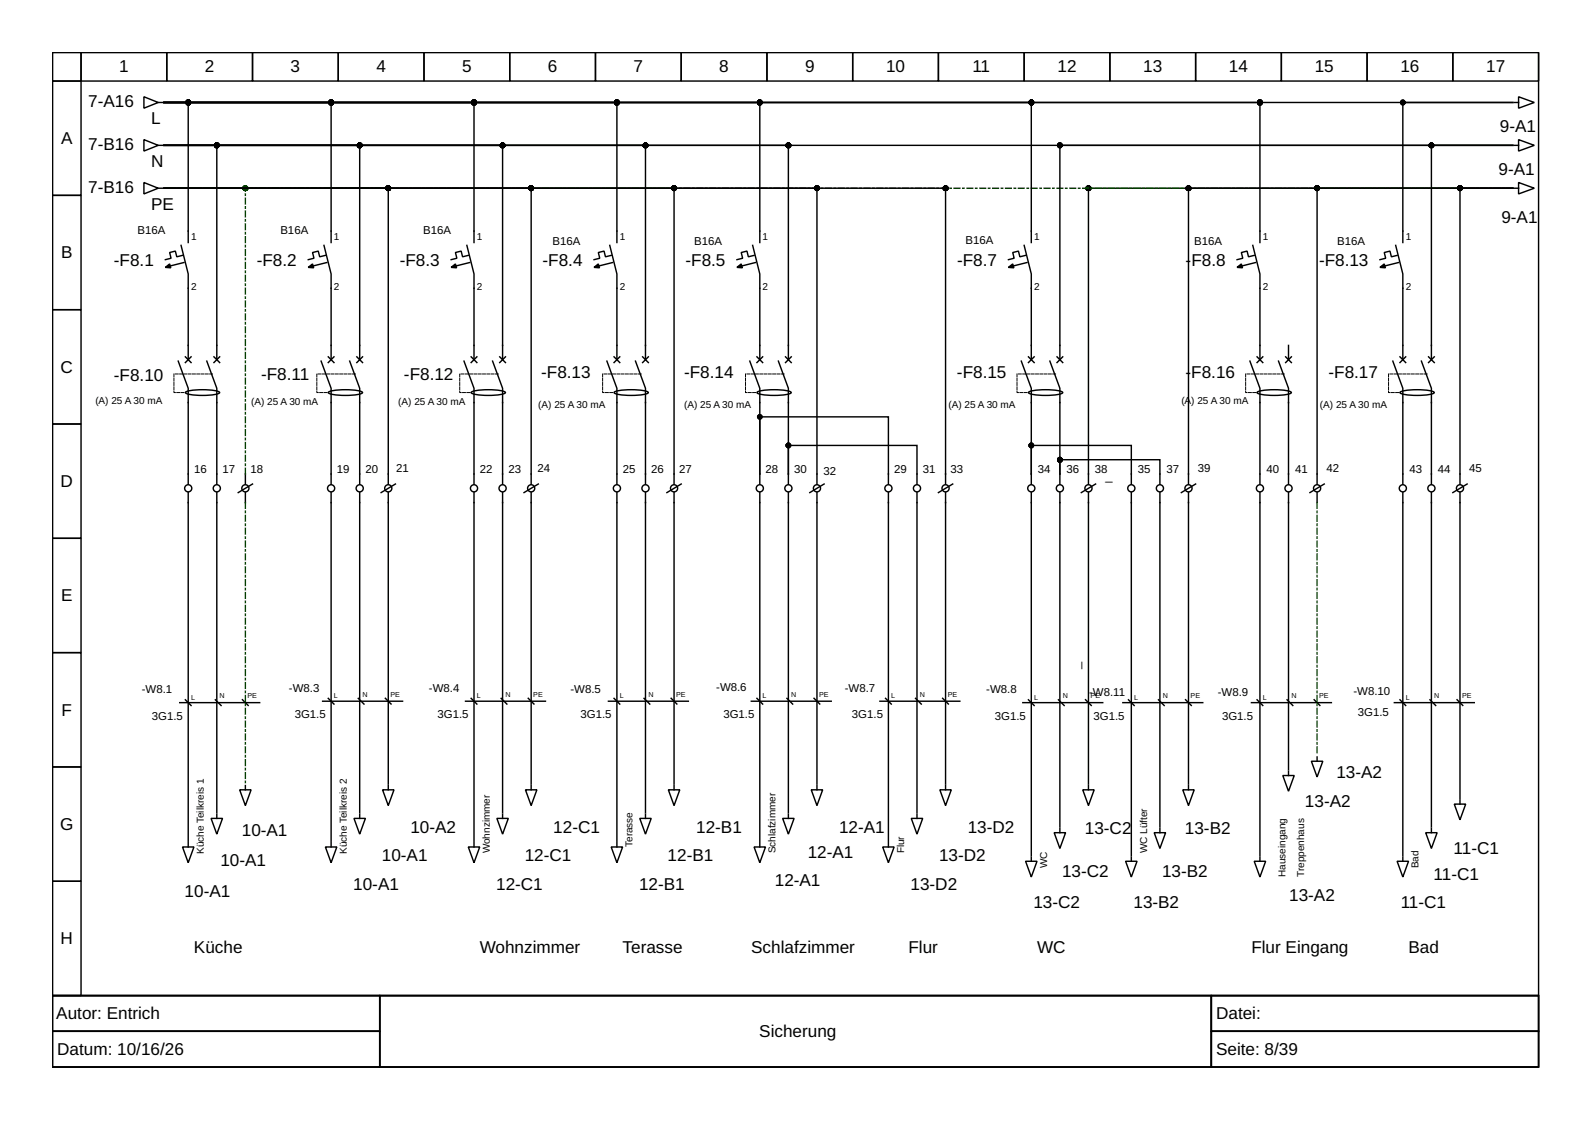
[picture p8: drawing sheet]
<svg xmlns="http://www.w3.org/2000/svg" width="297mm" height="210mm" viewBox="0 0 297 210" stroke-linecap="round" stroke-linejoin="round" font-family="sans-serif">
<g fill="none" stroke="#000" stroke-width=".27">
<path d="M9.8 9.8h277.3v176h-277.3zM9.8 9.8h5.3v5.3h-5.3zM9.8 15.1h5.3v21.4h-5.3zM15.1 9.8h16v5.3h-16zM26.9 18.1l2.6 1-2.6 1.1zM29.5 19.1h.8M30.6 19.1h84.5v26.1M30.6 19.1h31.2v26.1M30.6 19.1h251.7h-20.6v26.1M30.6 19.1h4.5v26.1M30.6 19.1h204.5v26.1M30.6 19.1h161.8v26.1"/>
<path d="M30.6 19.1h111.2v26.1M30.6 19.1h57.8v26.1M31.1 9.8h16v5.3h-16zM47.1 9.8h16v5.3h-16zM63.1 9.8h16v5.3h-16zM79.1 9.8h16v5.3h-16zM95.1 9.8h16v5.3h-16zM111.1 9.8h16v5.3h-16zM127.1 9.8h16v5.3h-16zM143.1 9.8h16v5.3h-16zM159.1 9.8h16v5.3h-16zM175.1 9.8h16v5.3h-16z"/>
<path d="M191.1 9.8h16v5.3h-16zM207.1 9.8h16v5.3h-16zM223.1 9.8h16v5.3h-16zM239.1 9.8h16v5.3h-16zM255.1 9.8h16v5.3h-16zM271.1 9.8h16v5.3h-16zM282.5 19.1h.8M283.3 18.1l3 1-3 1.1zM9.8 36.5h5.3v21.3h-5.3zM26.9 34.1l2.6 1-2.6 1.1zM26.9 26.1l2.6 1-2.6 1.1zM29.5 35.1h.8"/>
<path d="M29.5 27.1h.8M30.6 27.1h36.5v40M30.6 35.1h95.2v55.2M30.6 35.1h68.5v55.2M30.6 27.1h251.7M30.6 35.1h121.8v55.2M30.6 27.1h9.9v40M30.6 27.1h63.2v40M30.6 27.1h116.5v40M30.6 35.1h41.8v55.2M30.6 35.1h145.8v55.2M30.6 27.1h89.8v40"/>
<path d="M282.3 35.1h-36.6v55.2M282.3 35.1h-79.2v55.2M282.3 35.1h-9.9v55.2M282.3 27.1h-15.2v40M282.3 35.1h-60.6v55.2M282.3 27.1h-84.5v40M282.5 35.1h.8M282.5 27.1h.8M283.3 34.1l3 1-3 1.1zM283.3 26.1l3 1-3 1.1zM9.8 57.8h5.3v21.3h-5.3zM33.8 45.8l1.3 5.3v16"/>
<path d="M34.1 47.6l-1.1 .3-.3-1.1-1 .3 .2 1.1-1 .2M34.3 49l-3.2 .8M60.4 45.8l1.4 5.3v16M60.7 47.6l-1.1 .3-.2-1.1-1.1 .3 .3 1.1-1.1 .2M61 49l-3.2 .8M87.1 45.8l1.3 5.3v16M87.4 47.6l-1.1 .3-.3-1.1-1 .3 .2 1.1-1 .2M87.6 49l-3.2 .8M113.8 45.8l1.3 5.3v16M114 47.6l-1 .3-.3-1.1-1.1 .3 .3 1.1-1.1 .2M114.3 49l-3.2 .8M140.4 45.8l1.4 5.3v16"/>
<path d="M140.7 47.6l-1.1 .3-.2-1.1-1.1 .3 .3 1.1-1.1 .2M141 49l-3.2 .8M191.1 45.8l1.3 5.3v16M191.4 47.6l-1.1 .3-.3-1.1-1 .3 .2 1.1-1 .2M191.6 49l-3.2 .8M233.7 45.8l1.4 5.3v16M234 47.6l-1.1 .3-.2-1.1-1.1 .3 .3 1.1-1.1 .2M234.3 49l-3.2 .8M260.4 45.8l1.3 5.3v16M260.7 47.6l-1.1 .3-.3-1.1-1 .3 .2 1.1-1 .2M260.9 49l-3.2 .8M9.8 79.1h5.3v21.3h-5.3z"/>
<path d="M33.3 67.4l1.8 5v17.9M34.6 66.6l1.1 1M34.7 73.1a12.4 12.4 0 0 1 6.2 0l.1 .1a5.3 5.3 0 0 1-3.2 .6l-1.6-.1a2.19 2.19 0 0 1-1.6-.5zM35.7 66.6l-1.1 1M38.6 67.4l1.9 5v17.9M39.9 66.6l1.1 1M41 66.6l-1.1 1M59.9 67.4l1.9 5v17.9M61.2 66.6l1.1 1M61.4 73.1a12.4 12.4 0 0 1 6.1 0l.1 .1a5.3 5.3 0 0 1-3.2 .6l-1.6-.1a2.19 2.19 0 0 1-1.6-.5zM62.3 66.6l-1.1 1M65.2 67.4l1.9 5v17.9"/>
<path d="M66.6 66.6l1 1M67.6 66.6l-1 1M86.6 67.4l1.8 5v17.9M87.9 66.6l1.1 1M88 73.1a12.4 12.4 0 0 1 6.2 0l.1 .1a5.3 5.3 0 0 1-3.2 .6l-1.6-.1a2.19 2.19 0 0 1-1.6-.5zM89 66.6l-1.1 1M91.9 67.4l1.9 5v17.9M93.2 66.6l1.1 1M94.3 66.6l-1.1 1M113.2 67.4l1.9 5v17.9M114.6 66.6l1 1M114.7 73.1a12.4 12.4 0 0 1 6.2 0l.1 .1a5.3 5.3 0 0 1-3.2 .6l-1.6-.1a2.19 2.19 0 0 1-1.6-.5z"/>
<path d="M115.6 66.6l-1 1M118.6 67.4l1.8 5v17.9M119.9 66.6l1.1 1M121 66.6l-1.1 1M139.9 67.4l1.9 5v16M141.2 66.6l1.1 1M141.3 73.1a12.4 12.4 0 0 1 6.2 0l.1 .1a5.3 5.3 0 0 1-3.2 .6l-1.6-.1a2.19 2.19 0 0 1-1.6-.5zM142.3 66.6l-1.1 1M145.2 67.4l1.9 5v16M146.6 66.6l1 1M147.6 66.6l-1 1M190.6 67.4l1.8 5v16"/>
<path d="M191.9 66.6l1.1 1M192 73.1a12.4 12.4 0 0 1 6.2 0l.1 .1a5.3 5.3 0 0 1-3.2 .6l-1.6-.1a2.19 2.19 0 0 1-1.6-.5zM193 66.6l-1.1 1M195.9 67.4l1.9 5v16M197.2 66.6l1.1 1M198.3 66.6l-1.1 1M233.2 67.4l1.9 5v17.9M234.5 66.6l1.1 1M234.7 73.1a12.4 12.4 0 0 1 6.1 0l.1 .1a5.3 5.3 0 0 1-3.2 .6l-1.6-.1a2.19 2.19 0 0 1-1.6-.5zM235.6 66.6l-1.1 1M238.5 67.4l1.9 5v17.9M239.9 66.6l1 1"/>
<path d="M240.4 64.4v2.7M240.9 66.6l-1 1M259.9 67.4l1.8 5v17.9M261.2 66.6l1.1 1M261.3 73.1a12.4 12.4 0 0 1 6.2 0l.1 .1a5.3 5.3 0 0 1-3.2 .6l-1.6-.1a2.19 2.19 0 0 1-1.6-.5zM262.3 66.6l-1.1 1M265.2 67.4l1.9 5v17.9M266.5 66.6l1.1 1M267.6 66.6l-1.1 1M35.1 91.9v65.1M40.5 91.9v59.7M45.8 88.4v1.9"/>
<path d="M45.8 91.9v1.9M47.1 90.3l-2.7 1.6M61.8 91.9v65.1M67.1 91.9v59.7M72.4 91.9v54.4M73.8 90.3l-2.7 1.6M88.4 91.9v65.1M93.8 91.9v59.7M99.1 91.9v54.4M100.4 90.3l-2.6 1.6M115.1 91.9v65.1M120.4 91.9v59.7"/>
<path d="M125.8 91.9v54.4M127.1 90.3l-2.7 1.6M141.8 91.9v65.1M141.8 88.4v1.9M141.8 88.4v-10.6h24v12.5M147.1 91.9v59.7M147.1 88.4v1.9M147.1 88.4v-5.3h24v7.2M152.4 91.9v54.4M153.8 90.3l-2.7 1.6M165.8 91.9v65.1M171.1 91.9v59.7"/>
<path d="M176.4 91.9v54.4M177.8 90.3l-2.7 1.6M192.4 91.9v67.7M192.4 88.4v1.9M192.4 88.4v-5.3h18.7v7.2M197.8 91.9v62.4M197.8 88.4v1.9M197.8 88.4v-2.6h18.6v4.5M203.1 91.9v54.4M204.4 90.3l-2.6 1.6M211.1 91.9v67.7M216.4 91.9v62.4"/>
<path d="M221.7 91.9v54.4M223.1 90.3l-2.7 1.6M235.1 91.9v67.7M240.4 91.9v51.7M245.7 91.9v1.9M247.1 90.3l-2.7 1.6M261.7 91.9v67.7M267.1 91.9v62.4M272.4 91.9v57.1M273.7 90.3l-2.6 1.6M9.8 100.4h5.3v21.4h-5.3zM9.8 121.8h5.3v21.3h-5.3z"/>
<path d="M33.5 131.1h14.9M34.6 130.6l1.1 1M40.2 130.6l1.1 1M45.2 130.6l1.1 1M60.2 130.8h14.9M61.2 130.3l1.1 1.1M66.8 130.3l1.1 1.1M71.9 130.3l1.1 1.1M86.9 130.8h14.9M87.9 130.3l1.1 1.1M93.5 130.3l1.1 1.1M98.6 130.3l1 1.1"/>
<path d="M113.5 130.8h14.9M114.6 130.3l1 1.1M120.2 130.3l1 1.1M125.2 130.3l1.1 1.1M140.2 130.8h14.9M141.2 130.3l1.1 1.1M146.8 130.3l1.1 1.1M151.9 130.3l1 1.1M164.2 130.8h14.9M165.2 130.3l1.1 1.1M170.8 130.3l1.1 1.1M175.9 130.3l1 1.1"/>
<path d="M190.8 131.1h15M191.9 130.6l1.1 1M197.5 130.6l1.1 1M202.5 130.6l1.1 1M209.5 131.1h14.9M210.6 130.6l1 1M216.2 130.6l1 1M221.2 130.6l1.1 1M233.5 131.1h14.9M234.5 130.6l1.1 1M240.1 130.6l1.1 1M245.2 130.6l1.1 1"/>
<path d="M260.2 131.1h14.9M261.2 130.6l1.1 1M266.8 130.6l1.1 1M271.9 130.6l1 1M9.8 143.1h5.3v21.3h-5.3zM34.1 158h2.1l-1.1 3zM35.1 157.2v.8M39.4 152.7h2.1l-1 2.9zM40.5 151.9v.8M44.7 147.4h2.1l-1 2.9zM45.8 146.6v.8M60.7 158h2.1l-1 3z"/>
<path d="M61.8 157.2v.8M66 152.7h2.2l-1.1 2.9zM67.1 151.9v.8M71.4 147.4h2.1l-1.1 2.9zM72.4 146.6v.8M87.4 158h2.1l-1.1 3zM88.4 157.2v.8M92.7 152.7h2.1l-1 2.9zM93.8 151.9v.8M98 147.4h2.2l-1.1 2.9zM99.1 146.6v.8M114 158h2.2l-1.1 3z"/>
<path d="M115.1 157.2v.8M119.4 152.7h2.1l-1.1 2.9zM120.4 151.9v.8M124.7 147.4h2.1l-1 2.9zM125.8 146.6v.8M140.7 158h2.1l-1 3zM141.8 157.2v.8M146 152.7h2.2l-1.1 2.9zM147.1 151.9v.8M151.4 147.4h2.1l-1.1 2.9zM152.4 146.6v.8M164.7 158h2.1l-1 3z"/>
<path d="M165.8 157.2v.8M170 152.7h2.2l-1.1 2.9zM171.1 151.9v.8M175.4 147.4h2.1l-1.1 2.9zM176.4 146.6v.8M192.4 159.9v.8M196.7 155.4h2.1l-1 2.9zM197.8 154.6v.8M202 147.4h2.2l-1.1 2.9zM203.1 146.6v.8M211.1 159.9v.8M215.4 155.4h2.1l-1.1 2.9z"/>
<path d="M216.4 154.6v.8M220.7 147.4h2.1l-1.1 2.9zM221.7 146.6v.8M235.1 159.9v.8M239.3 144.7h2.2l-1.1 2.9zM240.4 143.9v.8M244.7 142h2.1l-1.1 3zM245.7 141.2v.8M261.7 159.9v.8M266 155.4h2.1l-1 2.9zM267.1 154.6v.8M271.3 150h2.2l-1.1 3z"/>
<path d="M272.4 149.2v.8M9.8 164.4h5.3v21.4h-5.3zM191.4 160.7h2.1l-1.1 2.9zM210 160.7h2.2l-1.1 2.9zM234 160.7h2.1l-1 2.9zM260.7 160.7h2.1l-1.1 2.9zM9.8 185.8h277.3v13.3h-277.3zM9.8 185.8h61v6.6h-61zM9.8 192.4h61v6.7h-61zM70.8 185.8h155.2v13.3h-155.2zM226 185.8h61.1v6.6h-61.1zM226 192.4h61.1v6.7h-61.1z"/>
<circle cx="35.1" cy="91.1" r=".67"/>
<circle cx="40.5" cy="91.1" r=".67"/>
<circle cx="45.8" cy="91.1" r=".67"/>
<circle cx="61.8" cy="91.1" r=".67"/>
<circle cx="67.1" cy="91.1" r=".67"/>
<circle cx="72.4" cy="91.1" r=".67"/>
<circle cx="88.4" cy="91.1" r=".67"/>
<circle cx="93.8" cy="91.1" r=".67"/>
<circle cx="99.1" cy="91.1" r=".67"/>
<circle cx="115.1" cy="91.1" r=".67"/>
<circle cx="120.4" cy="91.1" r=".67"/>
<circle cx="125.8" cy="91.1" r=".67"/>
<circle cx="141.8" cy="91.1" r=".67"/>
<circle cx="147.1" cy="91.1" r=".67"/>
<circle cx="152.4" cy="91.1" r=".67"/>
<circle cx="165.8" cy="91.1" r=".67"/>
<circle cx="171.1" cy="91.1" r=".67"/>
<circle cx="176.4" cy="91.1" r=".67"/>
<circle cx="192.4" cy="91.1" r=".67"/>
<circle cx="197.8" cy="91.1" r=".67"/>
<circle cx="203.1" cy="91.1" r=".67"/>
<circle cx="211.1" cy="91.1" r=".67"/>
<circle cx="216.4" cy="91.1" r=".67"/>
<circle cx="221.7" cy="91.1" r=".67"/>
<circle cx="235.1" cy="91.1" r=".67"/>
<circle cx="240.4" cy="91.1" r=".67"/>
<circle cx="245.7" cy="91.1" r=".67"/>
<circle cx="261.7" cy="91.1" r=".67"/>
<circle cx="267.1" cy="91.1" r=".67"/>
<circle cx="272.4" cy="91.1" r=".67"/>
</g>
<path d="M39.7 69.8h-7.2v3.4h2.1M66.3 69.8h-7.2v3.4h2.1M93 69.8h-7.2v3.4h2.1M119.6 69.8h-7.2v3.4h2.2M146.3 69.8h-7.2v3.4h2.1M197 69.8h-7.2v3.4h2.1M239.6 69.8h-7.2v3.4h2.1M266.3 69.8h-7.2v3.4h2.1" fill="none" stroke="#000" stroke-width=".19" stroke-dasharray=".5 .3"/>
<g fill="#000" stroke="#000" stroke-width=".27">
<path d="M30.9 49.9l.8-.7 .2 .8zM57.5 49.9l.8-.7 .2 .8zM84.2 49.9l.8-.7 .2 .8zM110.8 49.9l.8-.7 .3 .8zM137.5 49.9l.8-.7 .2 .8zM188.2 49.9l.8-.7 .2 .8zM230.8 49.9l.8-.7 .2 .8zM257.5 49.9l.8-.7 .2 .8z"/>
<circle cx="35.1" cy="19.1" r=".4"/>
<circle cx="61.8" cy="19.1" r=".4"/>
<circle cx="88.4" cy="19.1" r=".4"/>
<circle cx="115.1" cy="19.1" r=".4"/>
<circle cx="141.8" cy="19.1" r=".4"/>
<circle cx="192.4" cy="19.1" r=".4"/>
<circle cx="235.1" cy="19.1" r=".4"/>
<circle cx="261.7" cy="19.1" r=".4"/>
<circle cx="40.5" cy="27.1" r=".4"/>
<circle cx="67.1" cy="27.1" r=".4"/>
<circle cx="72.4" cy="35.1" r=".4"/>
<circle cx="93.8" cy="27.1" r=".4"/>
<circle cx="99.1" cy="35.1" r=".4"/>
<circle cx="120.4" cy="27.1" r=".4"/>
<circle cx="125.8" cy="35.1" r=".4"/>
<circle cx="147.1" cy="27.1" r=".4"/>
<circle cx="152.4" cy="35.1" r=".4"/>
<circle cx="176.4" cy="35.1" r=".4"/>
<circle cx="197.8" cy="27.1" r=".4"/>
<circle cx="203.1" cy="35.1" r=".4"/>
<circle cx="221.7" cy="35.1" r=".4"/>
<circle cx="245.7" cy="35.1" r=".4"/>
<circle cx="267.1" cy="27.1" r=".4"/>
<circle cx="272.4" cy="35.1" r=".4"/>
<circle cx="141.8" cy="77.8" r=".4"/>
<circle cx="147.1" cy="83.1" r=".4"/>
<circle cx="192.4" cy="83.1" r=".4"/>
<circle cx="197.8" cy="85.8" r=".4"/>
</g>
<path d="M282.3 35.1h-251.7M45.8 88.4v-53.3h-15.2M45.8 93.8v52.5M245.7 93.8v47.2" fill="none" stroke="#087c00" stroke-width=".27" stroke-dasharray="1.1 .5 .3 .5"/>
<circle cx="45.8" cy="35.1" r=".4" fill="#087c00" stroke="#087c00" stroke-width=".27"/>
<g font-size="3.2">
<text x="22.2" y="13.5">1</text>
<text x="38.2" y="13.5">2</text>
<text x="54.2" y="13.5">3</text>
<text x="70.2" y="13.5">4</text>
<text x="86.2" y="13.5">5</text>
<text x="102.2" y="13.5">6</text>
<text x="118.2" y="13.5">7</text>
<text x="134.2" y="13.5">8</text>
<text x="150.2" y="13.5">9</text>
<text x="165.3" y="13.5">10</text>
<text x="181.4" y="13.5">11</text>
<text x="197.3" y="13.5">12</text>
<text x="213.3" y="13.5">13</text>
<text x="229.3" y="13.5">14</text>
<text x="245.3" y="13.5">15</text>
<text x="261.3" y="13.5">16</text>
<text x="277.3" y="13.5">17</text>
<text x="16.5" y="20.1">7-A16</text>
<text x="28.2" y="23.1">L</text>
<text x="11.4" y="26.9">A</text>
<text x="16.5" y="28.1">7-B16</text>
<text x="279.9" y="24.6">9-A1</text>
<text x="28.2" y="31.1">N</text>
<text x="279.6" y="32.6">9-A1</text>
<text x="16.5" y="36.1">7-B16</text>
<text x="28.2" y="39.1">PE</text>
<text x="280.1" y="41.7">9-A1</text>
<text x="11.4" y="48.2">B</text>
<text x="21.3" y="49.6">-F8.1</text>
<text x="47.9" y="49.6">-F8.2</text>
<text x="74.6" y="49.6">-F8.3</text>
<text x="101.2" y="49.6">-F8.4</text>
<text x="127.9" y="49.6">-F8.5</text>
<text x="178.6" y="49.6">-F8.7</text>
<text x="221.2" y="49.6">-</text>
<text x="222.3" y="49.6">F8.8</text>
<text x="246.1" y="49.6">-F8.13</text>
<text x="11.3" y="69.5">C</text>
<text x="21.3" y="71.1">-F8.10</text>
<text x="48.7" y="70.8">-F8.11</text>
<text x="75.4" y="70.8">-F8.12</text>
<text x="101" y="70.6">-F8.13</text>
<text x="127.6" y="70.6">-F8.14</text>
<text x="178.6" y="70.6">-F8.15</text>
<text x="221.2" y="70.6">-</text>
<text x="222.3" y="70.6">F8.16</text>
<text x="247.9" y="70.6">-F8.17</text>
<text x="11.3" y="90.8">D</text>
<text x="11.4" y="112.2">E</text>
<text x="11.5" y="133.5">F</text>
<text x="249.3" y="145.2">13-A2</text>
<text x="11.2" y="154.8">G</text>
<text x="45.1" y="155.9">10-A1</text>
<text x="76.6" y="155.4">10-A2</text>
<text x="103.2" y="155.4">12-C1</text>
<text x="129.9" y="155.4">12-B1</text>
<text x="156.6" y="155.4">12-A1</text>
<text x="180.6" y="155.4">13-D2</text>
<text x="202.4" y="155.6">13-C2</text>
<text x="221.1" y="155.6">13-B2</text>
<text x="243.5" y="150.6">13-A2</text>
<text x="41.1" y="161.5">10-A1</text>
<text x="71.2" y="160.7">10-A1</text>
<text x="97.9" y="160.7">12-C1</text>
<text x="124.6" y="160.7">12-B1</text>
<text x="150.7" y="160.2">12-A1</text>
<text x="175.2" y="160.7">13-D2</text>
<text x="271.2" y="159.4">11-C1</text>
<text x="34.5" y="167.4">10-A1</text>
<text x="65.9" y="166">10-A1</text>
<text x="92.6" y="166">12-C1</text>
<text x="119.2" y="166">12-B1</text>
<text x="144.6" y="165.2">12-A1</text>
<text x="169.9" y="166">13-D2</text>
<text x="198.2" y="163.6">13-C2</text>
<text x="216.8" y="163.6">13-B2</text>
<text x="267.5" y="164.2">11-C1</text>
<text x="192.8" y="169.5">13-C2</text>
<text x="211.5" y="169.5">13-B2</text>
<text x="240.5" y="168.2">13-A2</text>
<text x="261.3" y="169.5">11-C1</text>
<text x="11.3" y="176.2">H</text>
<text x="36.2" y="177.8">Küche</text>
<text x="89.5" y="177.8">Wohnzimmer</text>
<text x="116.2" y="177.8">Terasse</text>
<text x="140.2" y="177.8">Schlafzimmer</text>
<text x="169.5" y="177.8">Flur</text>
<text x="193.5" y="177.8">WC</text>
<text x="233.5" y="177.8">Flur Eingang</text>
<text x="262.8" y="177.8">Bad</text>
<text x="10.5" y="190.2">Autor: Entrich</text>
<text x="226.9" y="190.2">Datei:</text>
<text x="10.7" y="196.8">Datum: 10/16/26</text>
<text x="141.7" y="193.5">Sicherung</text>
<text x="226.9" y="196.8">Seite: 8/39</text>
</g>
<g font-size="2.4">
<text x="206.3" y="89.5">_</text>
<text x="201.5" y="124.8" transform="rotate(-90 201.5 124.8)">_</text>
</g>
<g font-size="2.1">
<text x="25.7" y="43.6">B16A</text>
<text x="52.3" y="43.6">B16A</text>
<text x="79" y="43.6">B16A</text>
<text x="103.1" y="45.8">B16A</text>
<text x="129.5" y="45.8">B16A</text>
<text x="180.2" y="45.5">B16A</text>
<text x="222.8" y="45.8">B16A</text>
<text x="249.5" y="45.8">B16A</text>
<text x="36.2" y="88.2">16</text>
<text x="41.5" y="88.2">17</text>
<text x="46.7" y="88.3">18</text>
<text x="62.9" y="88.2">19</text>
<text x="68.2" y="88.2">20</text>
<text x="73.9" y="88">21</text>
<text x="89.5" y="88.2">22</text>
<text x="94.9" y="88.2">23</text>
<text x="100.3" y="88">24</text>
<text x="116.2" y="88.2">25</text>
<text x="121.5" y="88.2">26</text>
<text x="126.7" y="88.3">27</text>
<text x="142.9" y="88.2">28</text>
<text x="148.2" y="88.2">30</text>
<text x="153.6" y="88.6">32</text>
<text x="166.8" y="88.2">29</text>
<text x="172.2" y="88.2">31</text>
<text x="177.4" y="88.3">33</text>
<text x="193.6" y="88.2">34</text>
<text x="199" y="88.2">36</text>
<text x="204.3" y="88.3">38</text>
<text x="212.3" y="88.2">35</text>
<text x="217.6" y="88.2">37</text>
<text x="223.5" y="88">39</text>
<text x="236.3" y="88.2">40</text>
<text x="241.6" y="88.2">41</text>
<text x="247.5" y="88">42</text>
<text x="263" y="88.2">43</text>
<text x="268.3" y="88.2">44</text>
<text x="274.1" y="88">45</text>
<text x="26.5" y="129.4">-W8.1</text>
<text x="53.9" y="129.1">-W8.3</text>
<text x="80" y="129.1">-W8.4</text>
<text x="106.4" y="129.4">-W8.5</text>
<text x="133.6" y="128.8">-W8.6</text>
<text x="157.6" y="129.1">-W8.7</text>
<text x="184" y="129.4">-W8.8</text>
<text x="203.2" y="129.9">-W8.11</text>
<text x="227.2" y="129.9">-W8.9</text>
<text x="252.5" y="129.6">-W8.10</text>
<text x="28.3" y="134.3">3G1.5</text>
<text x="55" y="134">3G1.5</text>
<text x="81.6" y="134">3G1.5</text>
<text x="108.3" y="134">3G1.5</text>
<text x="135" y="134">3G1.5</text>
<text x="159" y="134">3G1.5</text>
<text x="185.6" y="134.3">3G1.5</text>
<text x="204" y="134.3">3G1.5</text>
<text x="228" y="134.3">3G1.5</text>
<text x="253.3" y="133.5">3G1.5</text>
</g>
<g font-size="1.9">
<text x="35.7" y="44.7">1</text>
<text x="62.3" y="44.7">1</text>
<text x="89" y="44.7">1</text>
<text x="115.6" y="44.7">1</text>
<text x="142.3" y="44.7">1</text>
<text x="193" y="44.7">1</text>
<text x="235.6" y="44.7">1</text>
<text x="262.3" y="44.7">1</text>
<text x="35.7" y="54">2</text>
<text x="62.3" y="54">2</text>
<text x="89" y="54">2</text>
<text x="115.6" y="54">2</text>
<text x="142.3" y="54">2</text>
<text x="193" y="54">2</text>
<text x="235.6" y="54">2</text>
<text x="262.3" y="54">2</text>
<text x="17.8" y="75.4">(A) 25 A 30 mA</text>
<text x="46.8" y="75.6">(A) 25 A 30 mA</text>
<text x="74.3" y="75.6">(A) 25 A 30 mA</text>
<text x="100.4" y="76.2">(A) 25 A 30 mA</text>
<text x="127.6" y="76.2">(A) 25 A 30 mA</text>
<text x="177" y="76.2">(A) 25 A 30 mA</text>
<text x="220.4" y="75.4">(A</text>
<text x="222.3" y="75.4">) 25 A 30 mA</text>
<text x="246.3" y="76.2">(A) 25 A 30 mA</text>
<text x="38.1" y="159.4" transform="rotate(-90 38.1 159.4)">Küche Teilkreis 1</text>
<text x="64.7" y="159.4" transform="rotate(-90 64.7 159.4)">Küche Teilkreis 2</text>
<text x="91.4" y="159.2" transform="rotate(-90 91.4 159.2)">Wohnzimmer</text>
<text x="118" y="158" transform="rotate(-90 118 158)">Terasse</text>
<text x="144.7" y="159.2" transform="rotate(-90 144.7 159.2)">Schlafzimmer</text>
<text x="168.7" y="159.2" transform="rotate(-90 168.7 159.2)">Flur</text>
<text x="214" y="159.2" transform="rotate(-90 214 159.2)">WC Lüfter</text>
<text x="195.4" y="162" transform="rotate(-90 195.4 162)">WC</text>
<text x="239.9" y="163.6" transform="rotate(-90 239.9 163.6)">Hauseingang</text>
<text x="243.3" y="163.6" transform="rotate(-90 243.3 163.6)">Treppenhaus</text>
<text x="264.7" y="162" transform="rotate(-90 264.7 162)">Bad</text>
</g>
<g font-size="1.3">
<text x="35.7" y="130.6">L</text>
<text x="41" y="130.3">N</text>
<text x="46.2" y="130.3">PE</text>
<text x="62.3" y="130.3">L</text>
<text x="67.6" y="130">N</text>
<text x="72.8" y="130">PE</text>
<text x="89" y="130.3">L</text>
<text x="94.3" y="130">N</text>
<text x="99.5" y="130">PE</text>
<text x="115.6" y="130.3">L</text>
<text x="121" y="130">N</text>
<text x="126.2" y="130">PE</text>
<text x="142.3" y="130.3">L</text>
<text x="147.6" y="130">N</text>
<text x="152.8" y="130">PE</text>
<text x="166.3" y="130.3">L</text>
<text x="171.6" y="130">N</text>
<text x="176.8" y="130">PE</text>
<text x="193" y="130.6">L</text>
<text x="198.3" y="130.3">N</text>
<text x="203.5" y="130.3">PE</text>
<text x="211.6" y="130.6">L</text>
<text x="217" y="130.3">N</text>
<text x="222.1" y="130.3">PE</text>
<text x="235.6" y="130.6">L</text>
<text x="240.9" y="130.3">N</text>
<text x="246.1" y="130.3">PE</text>
<text x="262.3" y="130.6">L</text>
<text x="267.6" y="130.3">N</text>
<text x="272.8" y="130.3">PE</text>
</g>
</svg>
